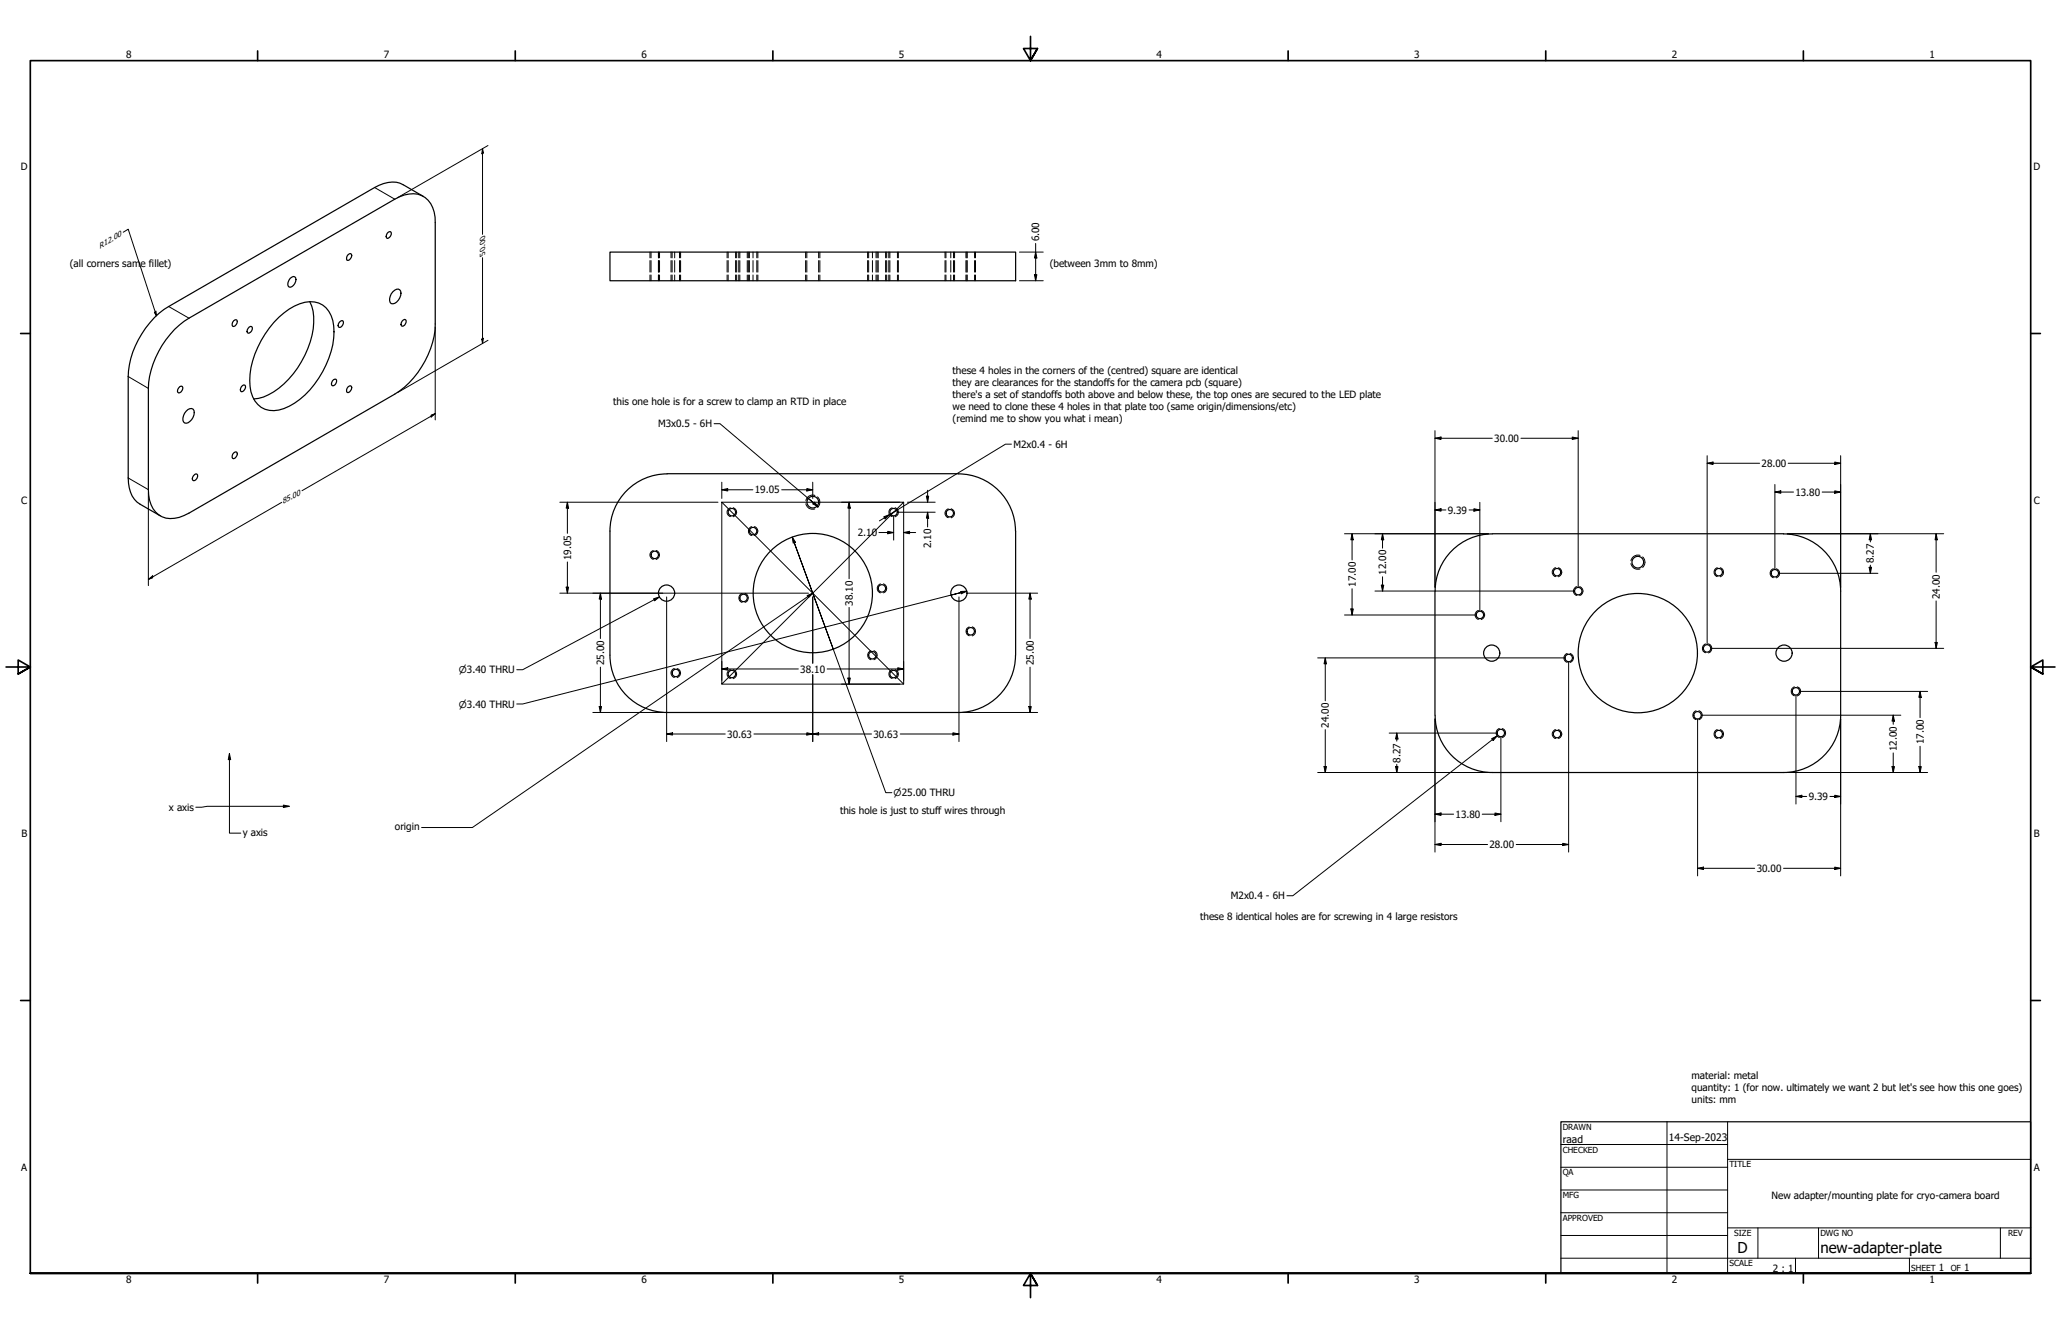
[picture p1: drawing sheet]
<svg xmlns="http://www.w3.org/2000/svg" width="864mm" height="559mm" viewBox="0 0 864 559" stroke-linecap="round" stroke-linejoin="round" font-family="sans-serif">
<!-- layer: Hidden Narrow (ANSI) -->
<g fill="none" stroke="#000" stroke-width=".42">
<path d="M272.4 105.6v2.4M272.4 109.2v4.8M272.4 115.2v2.4M276.4 105.6v2.4M276.4 109.2v4.8M276.4 115.2v2.4M281.2 105.6v2.4M281.2 109.2v4.8M281.2 115.2v2.4M285.2 105.6v2.4M285.2 109.2v4.8M285.2 115.2v2.4"/>
<path d="M304.7 105.6v2.4M304.7 109.2v4.8M304.7 115.2v2.4M308.7 105.6v2.4M308.7 109.2v4.8M308.7 115.2v2.4M309.6 105.6v2.4M309.6 109.2v4.8M309.6 115.2v2.4M313.6 105.6v2.4M313.6 109.2v4.8M313.6 115.2v2.4"/>
<path d="M317.6 105.6v2.4M317.6 109.2v4.8M317.6 115.2v2.4M337.6 105.6v2.4M337.6 109.2v4.8M337.6 115.2v2.4M343.5 105.6v2.4M343.5 109.2v4.8M343.5 115.2v2.4M363.5 105.6v2.4M363.5 109.2v4.8M363.5 115.2v2.4"/>
<path d="M367.5 105.6v2.4M367.5 109.2v4.8M367.5 115.2v2.4M371.5 105.6v2.4M371.5 109.2v4.8M371.5 115.2v2.4M372.4 105.6v2.4M372.4 109.2v4.8M372.4 115.2v2.4M376.4 105.6v2.4M376.4 109.2v4.8M376.4 115.2v2.4"/>
<path d="M396 105.6v2.4M396 109.2v4.8M396 115.2v2.4M400 105.6v2.4M400 109.2v4.8M400 115.2v2.4M404.7 105.6v2.4M404.7 109.2v4.8M404.7 115.2v2.4M408.7 105.6v2.4M408.7 109.2v4.8M408.7 115.2v2.4"/>
<path d="M306.1 212.7a1.89 1.89 0 0 0-1.5 1.9 1.89 1.89 0 0 0 1.5 1.8M307.3 212.7a2 2 0 0 1 1.4 1.9 2 2 0 0 1-1.4 1.9M337.7 211a2.77 2.77 0 0 0 3.7 2.2M341.4 207.6a2.77 2.77 0 0 0-3.7 2.1M342.5 208.2a2.87 2.87 0 0 1 0 4.3M373.8 212.7a1.92 1.92 0 0 0-1.4 1.9 1.92 1.92 0 0 0 1.4 1.8M375.1 212.7a2.03 2.03 0 0 1 1.3 1.9 2.03 2.03 0 0 1-1.3 1.9M397.4 213.2a1.89 1.89 0 0 0-1.5 1.8 1.89 1.89 0 0 0 1.5 1.9M398.6 213.1a2 2 0 0 1 1.4 1.9 2 2 0 0 1-1.4 1.9M273.7 230.6a1.89 1.89 0 0 0-1.4 1.9 1.89 1.89 0 0 0 1.4 1.8M275 230.6a2 2 0 0 1 1.4 1.9 2 2 0 0 1-1.4 1.9M315 220.6a1.96 1.96 0 0 0-1.4 1.9 1.96 1.96 0 0 0 1.4 1.8"/>
<path d="M316.2 220.5a2 2 0 0 1 1.4 1.9 2 2 0 0 1-1.4 1.9M651.8 237.8a1.94 1.94 0 0 0-1.4 1.9 1.94 1.94 0 0 0 1.4 1.9M653 237.8a2 2 0 0 1 1.4 1.9 2 2 0 0 1-1.4 1.9M683.4 236.1a2.84 2.84 0 0 0 3.8 2.2M687.2 232.7a2.94 2.94 0 0 0-3.8 2.2M688.3 233.3a2.87 2.87 0 0 1 0 4.4M719.6 237.8a1.96 1.96 0 0 0-1.4 1.9 1.96 1.96 0 0 0 1.4 1.9M720.9 237.8a2.03 2.03 0 0 1 1.3 1.9 2.03 2.03 0 0 1-1.3 1.9M743.1 238.3a1.96 1.96 0 0 0-1.4 1.8 1.96 1.96 0 0 0 1.4 1.9M744.3 238.3a2.03 2.03 0 0 1 1.4 1.9 2.03 2.03 0 0 1-1.4 1.9M311 248.6a1.96 1.96 0 0 0-1.4 1.9 1.96 1.96 0 0 0 1.4 1.8M312.2 248.5a2 2 0 0 1 1.4 1.9 2 2 0 0 1-1.4 1.9"/>
<path d="M368.9 244.6a1.96 1.96 0 0 0-1.3 1.9 1.96 1.96 0 0 0 1.3 1.8M370.2 244.5a2.03 2.03 0 0 1 1.3 1.9 2.03 2.03 0 0 1-1.3 1.9M619.5 255.7a1.94 1.94 0 0 0-1.4 1.9 1.94 1.94 0 0 0 1.4 1.9M620.7 255.7a2 2 0 0 1 1.4 1.9 2 2 0 0 1-1.4 1.9M660.7 245.7a1.9 1.9 0 0 0-1.4 1.9 1.9 1.9 0 0 0 1.4 1.8M661.9 245.7a2 2 0 0 1 1.4 1.9 2 2 0 0 1-1.4 1.9M364.9 272.6a1.96 1.96 0 0 0-1.3 1.9 1.96 1.96 0 0 0 1.3 1.9M366.2 272.5a2.03 2.03 0 0 1 1.3 1.9 2.03 2.03 0 0 1-1.3 2M406.1 262.6a1.92 1.92 0 0 0-1.3 1.9 1.92 1.92 0 0 0 1.3 1.8M407.4 262.6a2.03 2.03 0 0 1 1.3 1.9 2.03 2.03 0 0 1-1.3 1.9M656.7 273.7a1.9 1.9 0 0 0-1.4 1.9 1.9 1.9 0 0 0 1.4 1.8M657.9 273.7a2 2 0 0 1 1.4 1.9 2 2 0 0 1-1.4 1.9"/>
<path d="M714.7 269.7a1.92 1.92 0 0 0-1.4 1.9 1.92 1.92 0 0 0 1.4 1.8M715.9 269.7a2 2 0 0 1 1.4 1.9 2 2 0 0 1-1.4 1.9M282.6 280a1.94 1.94 0 0 0-1.5 1.9 1.94 1.94 0 0 0 1.5 1.9M283.8 280a2 2 0 0 1 1.4 1.9 2 2 0 0 1-1.4 1.9M306.1 280.5a1.94 1.94 0 0 0-1.5 1.9 1.94 1.94 0 0 0 1.5 1.8M307.3 280.5a2 2 0 0 1 1.4 1.9 2 2 0 0 1-1.4 1.9M373.8 280.5a1.96 1.96 0 0 0-1.4 1.9 1.96 1.96 0 0 0 1.4 1.8M375.1 280.5a2.03 2.03 0 0 1 1.3 1.9 2.03 2.03 0 0 1-1.3 1.9M710.7 297.8a1.92 1.92 0 0 0-1.4 1.8 1.92 1.92 0 0 0 1.4 1.8M711.9 297.7a2 2 0 0 1 1.4 1.9 2 2 0 0 1-1.4 1.9M751.9 287.7a1.96 1.96 0 0 0-1.4 1.9 1.96 1.96 0 0 0 1.4 1.9M753.1 287.7a2 2 0 0 1 1.4 1.9 2 2 0 0 1-1.4 1.9"/>
<path d="M628.3 305.2a1.96 1.96 0 0 0-1.4 1.9 1.96 1.96 0 0 0 1.4 1.8M629.5 305.2a2.03 2.03 0 0 1 1.4 1.9 2.03 2.03 0 0 1-1.4 1.9M651.8 305.6a1.94 1.94 0 0 0-1.4 1.9 1.94 1.94 0 0 0 1.4 1.9M653 305.6a1.95 1.95 0 0 1 1.4 1.9 1.95 1.95 0 0 1-1.4 1.9M719.6 305.6a1.96 1.96 0 0 0-1.4 1.9 1.96 1.96 0 0 0 1.4 1.9M720.9 305.6a1.98 1.98 0 0 1 1.3 1.9 1.98 1.98 0 0 1-1.3 1.9"/>
</g>
<!-- layer: Visible (ANSI) -->
<g fill="none" stroke="#000" stroke-width=".51">
<path d="M162.8 97.2l.9-.1a1.96 1.96 0 0 1-1.5 2.8 1.64 1.64 0 0 1 .6-2.7zM177.4 82.3l-8.4-4.9a11.7 11.7 0 0 0-12 1.1l-86.3 49.9a37.6 37.6 0 0 0-17 29.3v42.5a12.4 12.4 0 0 0 5 11l8.5 4.9M121.6 116.6l1.3-.8 .6 .2a2.83 2.83 0 0 1-2.4 4.2 2.53 2.53 0 0 1 .5-3.6zM145.9 106.7l1-.5a1.69 1.69 0 0 1 .2 1.9 1.69 1.69 0 0 1-1.7 .9 2.03 2.03 0 0 1 .5-2.3zM255.6 105.6h170v12h-170zM73.2 138l3.9-3.4 2.1-1.3 86.2-49.9a12.6 12.6 0 0 1 11.3-1.5 11 11 0 0 1 5.7 11.4v42.4a37.3 37.3 0 0 1-17 29.4l-86.2 49.8a12.8 12.8 0 0 1-11.3 1.6 11.3 11.3 0 0 1-5.7-11.4v-42.4a38.4 38.4 0 0 1 11-24.7zM97.9 134.4l1-.5 .4 .3a1.89 1.89 0 0 1-1.8 2.5 1.93 1.93 0 0 1 .4-2.3zM104.5 137l1-.2a1.67 1.67 0 0 1-.1 1.9 1.67 1.67 0 0 1-1.8 .6 2.13 2.13 0 0 1 .9-2.3zM116.8 132.9a21.5 21.5 0 0 1 13.1-6.5 9.3 9.3 0 0 1 9.5 7.8 34.5 34.5 0 0 1-7.6 26.8 25.3 25.3 0 0 1-17.1 11 10 10 0 0 1-9.9-10.1 37.6 37.6 0 0 1 12-29zM129.8 126.4a22 22 0 0 1 .2 16.9 37.1 37.1 0 0 1-19.6 23l-4.1 .8M142.2 135l1-.7 .4 .1a1.96 1.96 0 0 1-1.4 2.8l-.5-.9zM164.7 122.2a1.88 1.88 0 0 1 3.2-.2 4.3 4.3 0 0 1-3.9 5.2 3.6 3.6 0 0 1 .7-5z"/>
<path d="M169 134l.9-.1a1.93 1.93 0 0 1-1.4 2.8 1.57 1.57 0 0 1 .5-2.7zM139.8 159l1-.1a1.89 1.89 0 0 1-1.5 2.7 1.57 1.57 0 0 1 .5-2.6zM75.3 162l1-.1a1.93 1.93 0 0 1-1.4 2.7l-.4-.3a2.13 2.13 0 0 1 .8-2.3zM78 172.2a1.92 1.92 0 0 1 3.3-.2 4.7 4.7 0 0 1-3.3 5.3 1.58 1.58 0 0 1-1.4-2.2l.7-2zM101.7 161.5l.9-.1a1.93 1.93 0 0 1-1.4 2.7 1.57 1.57 0 0 1 .5-2.6zM145.9 162.1l1-.5 .4 .3a1.89 1.89 0 0 1-1.9 2.4 1.93 1.93 0 0 1 .5-2.2zM81.1 199.3l1-.8 .4 .1a1.67 1.67 0 0 1 0 1.9 1.67 1.67 0 0 1-1.8 .6v-1.2zM97.9 189.7l1-.4 .4 .2a1.89 1.89 0 0 1-1.8 2.5 1.93 1.93 0 0 1 .4-2.3zM279.5 198.4h122.1M279.6 198.5a24 24 0 0 0-24 24M401.5 198.5a24 24 0 0 1 24 24M255.6 222.4v52.1a24 24 0 0 0 24 23.9"/>
<path d="M425.6 222.4v52M625.3 223.6h122M625.3 223.6a24 24 0 0 0-24 24M747.3 223.6a24 24 0 0 1 24 24M601.3 247.6v52a24 24 0 0 0 24 24h122a24 24 0 0 0 24-24v-52M425.5 274.5a24 24 0 0 1-24 23.9h-122"/>
<circle cx="306.7" cy="214.5" r="1.56"/>
<circle cx="340.6" cy="210.3" r="2.44"/>
<circle cx="374.4" cy="214.5" r="1.56"/>
<circle cx="398" cy="215" r="1.56"/>
<circle cx="274.4" cy="232.4" r="1.56"/>
<circle cx="315.6" cy="222.5" r="1.56"/>
<circle cx="652.4" cy="239.7" r="1.56"/>
<circle cx="686.3" cy="235.5" r="2.44"/>
<circle cx="720.2" cy="239.7" r="1.56"/>
<circle cx="279.3" cy="248.4" r="3.4"/>
<circle cx="311.6" cy="250.5" r="1.56"/>
<circle cx="340.6" cy="248.4" r="25"/>
<circle cx="369.5" cy="246.5" r="1.56"/>
<circle cx="401.8" cy="248.4" r="3.4"/>
<circle cx="620.1" cy="257.6" r="1.56"/>
<circle cx="661.3" cy="247.6" r="1.56"/>
<circle cx="743.7" cy="240.1" r="1.56"/>
<circle cx="365.5" cy="274.5" r="1.56"/>
<circle cx="406.7" cy="264.4" r="1.56"/>
<circle cx="625.1" cy="273.6" r="3.4"/>
<circle cx="657.3" cy="275.6" r="1.56"/>
<circle cx="686.3" cy="273.6" r="25"/>
<circle cx="715.3" cy="271.6" r="1.56"/>
<circle cx="747.6" cy="273.6" r="3.4"/>
<circle cx="283.2" cy="281.9" r="1.56"/>
<circle cx="306.7" cy="282.4" r="1.56"/>
<circle cx="374.4" cy="282.4" r="1.56"/>
<circle cx="711.3" cy="299.6" r="1.56"/>
<circle cx="752.5" cy="289.6" r="1.56"/>
<circle cx="628.9" cy="307.1" r="1.56"/>
<circle cx="652.4" cy="307.5" r="1.56"/>
<circle cx="720.2" cy="307.5" r="1.56"/>
</g>
<!-- layer: Hidden (ANSI) -->
<g fill="none" stroke="#000" stroke-width=".42">
<path d="M272.8 105.6v2.4M272.8 109.2v4.8M272.8 115.2v2.4M275.9 105.6v2.4M275.9 109.2v4.8M275.9 115.2v2.4M281.6 105.6v2.4M281.6 109.2v4.8M281.6 115.2v2.4M282.7 105.6v2.4M282.7 109.2v4.8M282.7 115.2v2.4"/>
<path d="M284.7 105.6v2.4M284.7 109.2v4.8M284.7 115.2v2.4M305.1 105.6v2.4M305.1 109.2v4.8M305.1 115.2v2.4M308.2 105.6v2.4M308.2 109.2v4.8M308.2 115.2v2.4M310 105.6v2.4M310 109.2v4.8M310 115.2v2.4"/>
<path d="M313.1 105.6v2.4M313.1 109.2v4.8M313.1 115.2v2.4M314 105.6v2.4M314 109.2v4.8M314 115.2v2.4M315.5 105.6v2.4M315.5 109.2v4.8M315.5 115.2v2.4M317.1 105.6v2.4M317.1 109.2v4.8M317.1 115.2v2.4"/>
<path d="M338.1 105.6v2.4M338.1 109.2v4.8M338.1 115.2v2.4M343 105.6v2.4M343 109.2v4.8M343 115.2v2.4M364 105.6v2.4M364 109.2v4.8M364 115.2v2.4M365.6 105.6v2.4M365.6 109.2v4.8M365.6 115.2v2.4"/>
<path d="M367.1 105.6v2.4M367.1 109.2v4.8M367.1 115.2v2.4M368 105.6v2.4M368 109.2v4.8M368 115.2v2.4M371.1 105.6v2.4M371.1 109.2v4.8M371.1 115.2v2.4M372.9 105.6v2.4M372.9 109.2v4.8M372.9 115.2v2.4"/>
<path d="M376 105.6v2.4M376 109.2v4.8M376 115.2v2.4M396.4 105.6v2.4M396.4 109.2v4.8M396.4 115.2v2.4M398.4 105.6v2.4M398.4 109.2v4.8M398.4 115.2v2.4M399.5 105.6v2.4M399.5 109.2v4.8M399.5 115.2v2.4"/>
<path d="M405.2 105.6v2.4M405.2 109.2v4.8M405.2 115.2v2.4M408.4 105.6v2.4M408.4 109.2v4.8M408.4 115.2v2.4"/>
</g>
<!-- layer: Visible Narrow (ANSI) -->
<path d="M157 78.5l8.4 4.9M70.7 128.4l8.5 4.9M53.7 157.7l8.5 5M53.7 200.2l8.5 4.9" fill="none" stroke="#000" stroke-width=".42"/>
<!-- layer: Border (ANSI) -->
<g fill="none" stroke="#000" stroke-width=".7">
<path d="M431.8 15.2v10.2l-2.9-5.1h5.8l-2.9 5.1 2.9-5.1M107.9 21.3v4.1M215.9 21.3v4.1M323.8 21.3v4.1M539.8 21.3v4.1M647.7 21.3v4.1M755.6 21.3v4.1M8.6 139.7h4.1M850.9 139.7h4.1M2.5 279.4h10.2l-5.1-2.9v5.8l5.1-2.9-5.1 2.9M861.1 279.4h-10.2l5.1-2.9v5.8l-5.1-2.9 5.1 2.9M8.6 419.1h4.1"/>
<path d="M850.9 419.1h4.1M12.7 533.4v-508h838.2v508h-838.2h838.2M107.9 533.4v4.1M215.9 533.4v4.1M323.8 533.4v4.1M434.7 538.5l-2.9-5.1 2.9 5.1h-5.8l2.9-5.1v10.2M539.8 533.4v4.1M647.7 533.4v4.1M755.6 533.4v4.1"/>
</g>
<!-- layer: Title (ANSI) -->
<g fill="none" stroke="#000" stroke-width=".42">
<path d="M654 479.4h69.9M698.5 469.9v63.5M723.9 469.9v63.5M654 488.9h69.9M654 498.5h69.9M723.9 485.6h127M654 508h69.9M654 517.5h69.9M723.9 514.3h127M736.6 514.3v12.7M762 514.3v12.7M838.2 514.3v12.7"/>
<path d="M654 527h196.9M752.3 527v6.4M800.1 527v6.4"/>
</g>
<path d="M654 469.9h196.9v63.5h-196.9z" fill="none" stroke="#000" stroke-width=".51"/>
<!-- layer: Sketch Geometry (ANSI) -->
<path d="M302.5 210.4h76.2l-76.2 76.2zM302.5 210.4l76.2 76.2M378.7 210.4v76.2h-76.2" fill="none" stroke="#000" stroke-width=".42"/>
<!-- layer: Dimension (ANSI) -->
<g fill="none" stroke="#000" stroke-width=".42">
<path d="M202.2 62.2l.4 1.9-.7 .4zM202.2 62.2v36M204.5 61l-37.9 21.8M51.6 97.3l2.1-1.3 11.8 36.3M202.2 107.9v36M427.2 117.6h9.9M427.2 105.6h9.9M433.5 115.1h1l-.5 2.5zM434 105.6l.5 2.5h-1zM434 102v15.6M65.3 130.3l.2 2-.8-1.4zM182.4 137v38.9"/>
<path d="M201.9 142l.7-.3-.4 2.2zM204.5 142.6l-37.9 21.9M180.7 173.9l1.7-.6-1.7 1.4zM182.4 173.3l-55.8 32.2M601.3 183.6l2.5-.5v1zM601.3 180.4v65.6M601.3 183.6h24M637.3 183.6h24M658.8 183.1l2.5 .5-2.5 .5zM661.3 180.4v65.6M715.3 194.1l2.5-.6v1.1zM715.3 194.1h22"/>
<path d="M715.3 190.9v79.1M749.3 194.1h22M768.8 193.5l2.5 .6-2.5 .5zM771.3 190.9v55.1M62.2 206.4v38.9M118 210.4l-55.8 32.3M234.6 210.4h66.3M237.7 210.4l.6 2.5h-1.1zM237.7 210.4v13M302.5 205.2l2.4-.5v1zM302.5 205.2h13M302.5 202v6.8"/>
<path d="M327.5 205.2h13.1M338.1 204.7l2.5 .5-2.5 .5zM340.6 202v6.8M352.6 210.4h24.5M355.8 210.4l.5 2.5h-1zM355.8 210.4v32M374.5 216.2v10.1M376 214.6h15.9M380.2 210.4h11.7M388.2 207.8h.9l-.4 2.6zM388.7 214.6l.4 2.4h-.9zM388.7 205.4v5"/>
<path d="M388.7 214.6v6.1M601.3 213.6l2.5-.5v1zM601.3 213.6h4.6M615.6 213.6h4.5M617.6 213.1l2.5 .5-2.5 .5zM620.1 210.4v45.6M743.7 206.1l2.5-.5v1zM743.7 206.1h7.8M743.7 202.9v35.6M763.5 206.1h7.8M768.8 205.6l2.5 .5-2.5 .5zM237.7 235.4v13.1"/>
<path d="M368.3 223.1h6.2M372 222.6l2.5 .5-2.5 .5zM378.7 223.1l2.4-.5v1zM378.7 223.1h5M563.4 223.6h60.3M566.5 223.6l.6 2.5h-1.1zM566.5 223.6v11M579.3 223.6l.5 2.5h-1zM579.3 223.6v6M748.9 223.6h65.6M783.2 237.6h1l-.5 2.6zM783.7 223.6l.5 2.5h-1z"/>
<path d="M783.7 223.6v3.4M783.7 236.7v3.5M811.3 223.6l.5 2.5h-1zM811.3 223.6v16.1M62.2 242.7l1.7-1.5v.9zM234.6 248.5h104.2M237.2 245.9h1.1l-.6 2.6zM251.6 248.5l.4 2.5h-.9zM251.6 248.5v19M279.3 250.1v60.5M340.6 250.1v27.7M355.8 254.4v32.2"/>
<path d="M401.8 250.1v60.5M405.2 248.5h29.6M431.6 248.5l.5 2.5h-1zM431.6 248.5v19M563.4 257.6h55.1M566 255.1h1.1l-.6 2.5zM566.5 246.6v11M576.1 247.6h83.6M578.8 245.1h1l-.5 2.5zM579.3 241.6v6M745.3 240.2h41.6M811.3 251.7v19.9"/>
<path d="M251.6 279.5v18.9M302.5 277.1v7.9M376.2 279.7l2.5 .5-2.5 .5zM378.7 277.1v7.9M431.6 279.5v18.9M552.1 275.6h103.6M555.3 275.6l.5 2.5h-1zM555.3 275.6v18M657.3 277.2v79.7M716.9 271.6h97.6M810.8 269.1h1l-.5 2.5zM248.4 298.4h29.5"/>
<path d="M251.1 296h.9l-.4 2.4zM302.5 280.2l2.4-.5v1zM302.5 280.2h32M340.6 282.6v28M346.6 280.2h32.1M352.6 286.6h24.5M355.3 284h1l-.5 2.6zM403.2 298.4h31.6M431.1 296h1l-.5 2.4zM712.9 299.6h83.6M752.5 291.2v45.6M754.1 289.6h53.6"/>
<path d="M793.3 299.6l.5 2.5h-1zM793.3 299.6v3.8M804.5 289.6l.6 2.5h-1.1zM804.5 289.6v11M279.3 307.5l2.5-.5v.9zM279.3 307.5h24.6M315.9 307.5h49.3M338.1 307l2.5 .5-2.5 .4zM340.6 307.5l2.4-.5v.9zM377.2 307.5h24.6M399.3 307l2.5 .5-2.5 .4zM555.3 305.6v18"/>
<path d="M582.1 307.1h45.2M585.3 307.1l.5 2.5h-1zM585.3 307.1v3.4M601.3 301.2v55.7M628.9 308.7v35.5M711.3 301.2v65.7M771.3 301.2v65.7M793.3 315.4v8.2M804.5 312.6v11M552.1 323.6h71.6M554.8 321.1h1l-.5 2.5zM584.8 321.1h1l-.5 2.5z"/>
<path d="M585.3 320.2v3.4M748.9 323.6h58.8M752.5 333.6l2.5-.5v1zM752.5 333.6h4.5M766.8 333.6h4.5M768.8 333.1l2.5 .5-2.5 .5zM792.8 321.1h1l-.5 2.5zM804 321.1h1.1l-.6 2.5zM601.3 353.8l2.5-.5v.9zM601.3 341.1l2.5-.5v1zM601.3 353.8h22M601.3 341.1h7.8"/>
<path d="M621.1 341.1h7.8M626.4 340.6l2.5 .5-2.5 .5zM635.3 353.8h22M654.8 353.3l2.5 .5-2.5 .4zM711.3 363.7l2.5-.5v1zM711.3 363.7h24M747.3 363.7h24M768.8 363.2l2.5 .5-2.5 .5z"/>
</g>
<g fill="#000">
<path d="M202.2 62.2l.4 1.9-.7 .4zM433.5 115.1h1l-.5 2.5zM434 105.6l.5 2.5h-1zM65.3 130.3l.2 2-.8-1.4zM201.9 142l.7-.3-.4 2.2zM180.7 173.9l1.7-.6-1.7 1.4zM601.3 183.6l2.5-.5v1zM658.8 183.1l2.5 .5-2.5 .5zM715.3 194.1l2.5-.6v1.1zM768.8 193.5l2.5 .6-2.5 .5zM237.7 210.4l.6 2.5h-1.1zM302.5 205.2l2.4-.5v1z"/>
<path d="M338.1 204.7l2.5 .5-2.5 .5zM355.8 210.4l.5 2.5h-1zM388.2 207.8h.9l-.4 2.6zM388.7 214.6l.4 2.4h-.9zM601.3 213.6l2.5-.5v1zM617.6 213.1l2.5 .5-2.5 .5zM743.7 206.1l2.5-.5v1zM768.8 205.6l2.5 .5-2.5 .5zM372 222.6l2.5 .5-2.5 .5zM378.7 223.1l2.4-.5v1zM566.5 223.6l.6 2.5h-1.1zM579.3 223.6l.5 2.5h-1z"/>
<path d="M783.2 237.6h1l-.5 2.6zM783.7 223.6l.5 2.5h-1zM811.3 223.6l.5 2.5h-1zM62.2 242.7l1.7-1.5v.9zM237.2 245.9h1.1l-.6 2.6zM251.6 248.5l.4 2.5h-.9zM431.6 248.5l.5 2.5h-1zM566 255.1h1.1l-.6 2.5zM578.8 245.1h1l-.5 2.5zM302.5 280.2l2.4-.5v1zM555.3 275.6l.5 2.5h-1zM810.8 269.1h1l-.5 2.5z"/>
<path d="M251.1 296h.9l-.4 2.4zM355.3 284h1l-.5 2.6zM376.2 279.7l2.5 .5-2.5 .5zM431.1 296h1l-.5 2.4zM804.5 289.6l.6 2.5h-1.1zM279.3 307.5l2.5-.5v.9zM338.1 307l2.5 .5-2.5 .4zM340.6 307.5l2.4-.5v.9zM399.3 307l2.5 .5-2.5 .4zM585.3 307.1l.5 2.5h-1zM793.3 299.6l.5 2.5h-1zM554.8 321.1h1l-.5 2.5z"/>
<path d="M584.8 321.1h1l-.5 2.5zM752.5 333.6l2.5-.5v1zM768.8 333.1l2.5 .5-2.5 .5zM792.8 321.1h1l-.5 2.5zM804 321.1h1.1l-.6 2.5zM601.3 353.8l2.5-.5v.9zM601.3 341.1l2.5-.5v1zM626.4 340.6l2.5 .5-2.5 .5zM654.8 353.3l2.5 .5-2.5 .4zM711.3 363.7l2.5-.5v1zM768.8 363.2l2.5 .5-2.5 .5z"/>
</g>
<!-- layer: Symbol (ANSI) -->
<g fill="none" stroke="#000" stroke-width=".42">
<path d="M299.2 177.5h2.5l39.2 33.2-2.6-2.3M423.8 186.1h-2.5l-48.6 29.5M340.9 210.7l1.9 1.6M341.2 210.3l1.6 2-2.2-1.2zM370.3 216.5l2.4-.9-1.8 1.8zM372.7 215.6l-4.2 2.6M376.2 213.6l-3.5 2M332 225l1.3 2.1-.9 .4zM332 225l.8 2.3M273.9 250.8l2.4-.7-2 1.6zM276.3 250.1l-57.3 30.4h-2.5M338.2 249.5l2.4-1-1.8 1.8z"/>
<path d="M340.6 248.5l-142.7 98.1h-21.2M398.5 249.3l4.2-1.1-183.7 46.7h-2.5M402.5 247.8l2.6-.2-2.3 1.1zM405.1 247.6l-2.4 .6M349.2 272l-16.4-44.7 38.4 104.7h2.5M96.1 315.7l.5 2.5h-1zM96.1 315.7v33.3h4.8M625 309.4l2.3-1.1-1.6 1.9zM627.3 308.3l-85.6 66.9h-2.5M118.7 337.2l2.5 .6-2.5 .5zM121.2 337.8h-34.4l-4.8 .3"/>
</g>
<path d="M341.2 210.3l1.6 2-2.2-1.2zM370.3 216.5l2.4-.9-1.8 1.8zM332 225l1.3 2.1-.9 .4zM273.9 250.8l2.4-.7-2 1.6zM338.2 249.5l2.4-1-1.8 1.8zM402.5 247.8l2.6-.2-2.3 1.1zM96.1 315.7l.5 2.5h-1zM625 309.4l2.3-1.1-1.6 1.9zM118.7 337.2l2.5 .6-2.5 .5z" fill="#000"/>
<g font-size="6.3">
<text x="728.1" y="524.9">D</text>
<text x="762.8" y="525">new-adapter-plate</text>
</g>
<g font-size="4.3">
<text x="654.8" y="478.6">raad</text>
<text x="699.3" y="477.8">14-Sep-2023</text>
</g>
<g font-size="4.2">
<text x="52.8" y="24.4">8</text>
<text x="160.8" y="24.4">7</text>
<text x="268.7" y="24.4">6</text>
<text x="376.7" y="24.4">5</text>
<text x="484.6" y="24.4">4</text>
<text x="592.6" y="24.4">3</text>
<text x="700.5" y="24.4">2</text>
<text x="808.5" y="24.4">1</text>
<text x="8.8" y="71.4">D</text>
<text x="852" y="71.4">D</text>
<text x="435.5" y="101.2" transform="rotate(-90 435.5 101.2)">6.00</text>
<text x="29.3" y="111.8">(all corners same fillet)</text>
<text x="439.9" y="111.9">(between 3mm to 8mm)</text>
<text x="399.2" y="156.5">these 4 holes in the corners of the (centred) square are identical</text>
<text x="399.2" y="161.5">they are clearances for the standoffs for the camera pcb (square)</text>
<text x="399.2" y="166.6">there's a set of standoffs both above and below these, the top ones are secured to the LED plate</text>
<text x="257" y="169.5">this one hole is for a screw to clamp an RTD in place</text>
<text x="399.2" y="171.6">we need to clone these 4 holes in that plate too (same origin/dimensions/etc)</text>
<text x="275.7" y="179">M3x0.5 - 6H</text>
<text x="399.2" y="176.6">(remind me to show you what i mean)</text>
<text x="626.1" y="185.1">30.00</text>
<text x="424.6" y="187.6">M2x0.4 - 6H</text>
<text x="738.1" y="195.6">28.00</text>
<text x="316.3" y="206.7">19.05</text>
<text x="752.3" y="207.6">13.80</text>
<text x="8.9" y="211.1">C</text>
<text x="606.6" y="215.1">9.39</text>
<text x="852.2" y="211.1">C</text>
<text x="359.4" y="224.6">2.10</text>
<text x="390.2" y="229.6" transform="rotate(-90 390.2 229.6)">2.10</text>
<text x="239.3" y="234.6" transform="rotate(-90 239.3 234.6)">19.05</text>
<text x="785.2" y="235.9" transform="rotate(-90 785.2 235.9)">8.27</text>
<text x="568.1" y="245.8" transform="rotate(-90 568.1 245.8)">17.00</text>
<text x="580.8" y="240.8" transform="rotate(-90 580.8 240.8)">12.00</text>
<text x="812.8" y="251" transform="rotate(-90 812.8 251)">24.00</text>
<text x="357.3" y="253.7" transform="rotate(-90 357.3 253.7)">38.10</text>
<text x="253.1" y="278.7" transform="rotate(-90 253.1 278.7)">25.00</text>
<text x="335.3" y="281.7">38.10</text>
<text x="433.1" y="278.7" transform="rotate(-90 433.1 278.7)">25.00</text>
<text x="556.8" y="304.8" transform="rotate(-90 556.8 304.8)">24.00</text>
<text x="304.7" y="309">30.63</text>
<text x="366" y="309">30.63</text>
<text x="806.1" y="311.8" transform="rotate(-90 806.1 311.8)">17.00</text>
<text x="794.8" y="314.6" transform="rotate(-90 794.8 314.6)">12.00</text>
<text x="586.8" y="319.4" transform="rotate(-90 586.8 319.4)">8.27</text>
<text x="757.9" y="335.2">9.39</text>
<text x="70.7" y="339.6">x axis</text>
<text x="352" y="340.9">this hole is just to stuff wires through</text>
<text x="165.5" y="347.7">origin</text>
<text x="609.9" y="342.6">13.80</text>
<text x="9" y="350.8">B</text>
<text x="101.7" y="350.1">y axis</text>
<text x="852.2" y="350.8">B</text>
<text x="624.1" y="355.3">28.00</text>
<text x="736.1" y="365.3">30.00</text>
<text x="515.7" y="376.7">M2x0.4 - 6H</text>
<text x="502.9" y="385.2">these 8 identical holes are for screwing in 4 large resistors</text>
<text x="708.8" y="452.1">material: metal</text>
<text x="708.8" y="457.1">quantity: 1 (for now. ultimately we want 2 but let's see how this one goes)</text>
<text x="708.8" y="462.2">units: mm</text>
<text x="8.9" y="490.5">A</text>
<text x="852.2" y="490.5">A</text>
<text x="742.3" y="502.1">New adapter/mounting plate for cryo-camera board</text>
<text x="742.9" y="532.6">2 : 1</text>
<text x="812.4" y="532.6">1</text>
<text x="823" y="532.6">1</text>
<text x="52.8" y="537.5">8</text>
<text x="160.8" y="537.5">7</text>
<text x="268.7" y="537.5">6</text>
<text x="376.7" y="537.5">5</text>
<text x="484.6" y="537.5">4</text>
<text x="592.6" y="537.5">3</text>
<text x="700.5" y="537.5">2</text>
<text x="808.5" y="537.5">1</text>
</g>
<g font-size="3.9">
<text x="192.3" y="282.1">⌀3.40 THRU</text>
<text x="192.3" y="296.4">⌀3.40 THRU</text>
<text x="374.5" y="333.6">⌀25.00 THRU</text>
</g>
<g font-size="3.5">
<text x="654.8" y="473.2">DRAWN</text>
<text x="654.8" y="482.8">CHECKED</text>
<text x="724.7" y="488.9">TITLE</text>
<text x="654.8" y="492.3">QA</text>
<text x="654.8" y="501.8">MFG</text>
<text x="654.8" y="511.4">APPROVED</text>
<text x="726.7" y="517.7">SIZE</text>
<text x="762.8" y="517.7">DWG NO</text>
<text x="841.4" y="517.7">REV</text>
<text x="724.7" y="530.4">SCALE</text>
<text x="800.9" y="532.6">SHEET</text>
<text x="817.4" y="532.6">OF</text>
</g>
<g font-size="3.4">
<text x="41.8" y="104.1" transform="rotate(-30 41.8 104.1)">R12.00</text>
<text x="203.3" y="106.7" transform="rotate(-90 203.3 106.7)">50.00</text>
<text x="118.6" y="211.3" transform="rotate(-30 118.6 211.3)">85.00</text>
</g>
</svg>
